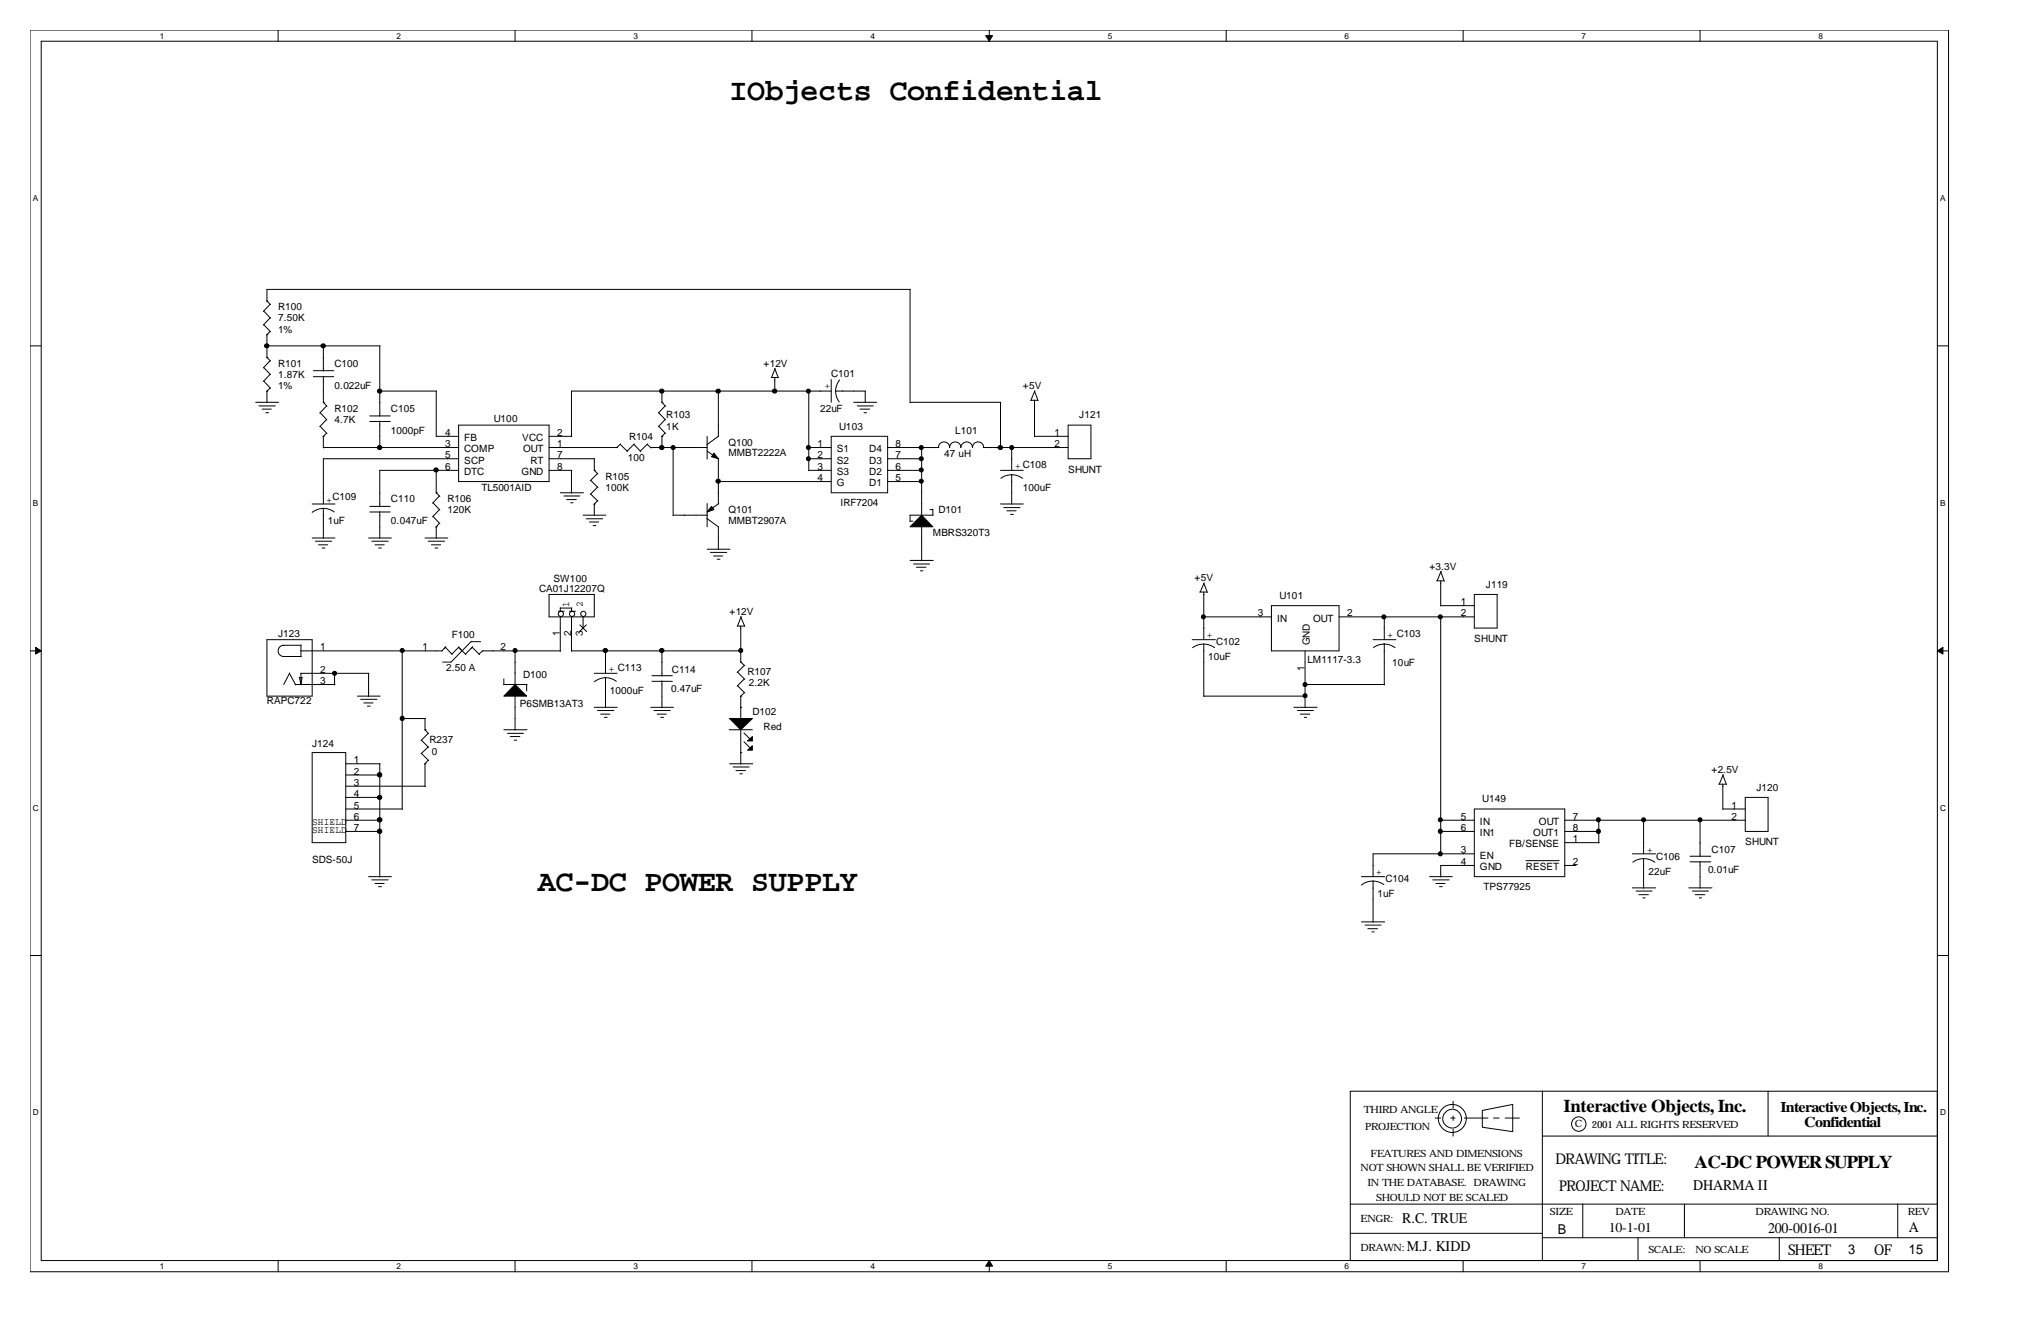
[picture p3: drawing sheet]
<svg xmlns="http://www.w3.org/2000/svg" width="432mm" height="279mm" viewBox="0 0 432 279" stroke-linecap="round" stroke-linejoin="round" font-family="sans-serif">
<g fill="none" stroke="#000" stroke-width=".21">
<path d="M6.3 6.4h405.9v262.6h-405.9zM8.7 8.7h401.2v257.9h-401.2zM58.8 6.4v2.3M109 6.4v2.3M159.1 6.4v2.3M209.3 6.4v2.3M259.4 6.4v2.3M309.5 6.4v2.3M359.7 6.4v2.3M6.3 73.2h2.4M55.8 77.7l1.4 1.5M55.8 65.8l1.4 1.5"/>
<path d="M55.8 68.7l1.4 1.5M56.5 75.6h.1M56.5 63.7h.1M56.5 70.8h.1M56.5 73.2h23.9M56.5 70.8v4.9M56.5 75.6l.7 .8M56.5 63.7l.7 .7M57.1 76.3l-1.4 1.5M57.1 79.2l-1.4 1.5M57.1 64.3l-1.4 1.6M57.1 67.2l-1.4 1.5"/>
<path d="M57.1 70.1l-.7 .8M66.3 79.7h4.3M66.3 78.4h4.3M68.4 73.2v5.3M68.4 79.6v5.6M80.3 73.2v14.9M163.2 79.8h1.4M163.9 79.8v3M163.9 78l.8 1.9M164 77.9l-.8 1.9M192.5 61.2v24M192.6 61.2h-136.1v2.6"/>
<path d="M409.9 73.2h2.3M54.1 85.1h4.8M54.8 85.9h3.5M55.5 86.5h1.9M55.8 80.6l1.4 1.5M56.2 87.3h.6M56.5 82.7h.1M56.5 82.7v2.5M57.1 82l-.7 .8M67.7 87.3l1.5 1.5M67.7 90.2l1.5 1.5M68.4 85.1h.1"/>
<path d="M68.4 92.3h.1M68.4 94.7h28.6M68.4 92.3v2.4M68.4 85.1l.8 .8M69.1 85.9l-1.5 1.5M69.1 88.7l-1.5 1.6M69.1 91.6l-.8 .8M78.2 89.2h4.3M78.2 88h4.3M80.3 89.1v5.6M80.3 82.7h12.1M92.3 92.3h4.7"/>
<path d="M92.3 82.7v9.7M92.3 99.5v4.8M97 89.9h19.2v12h-19.2zM97 97h-28.6v9.6M97 99.5h-16.7v7.7M116.2 94.7h14.4M116.2 92.3h4.8M116.2 97h9.6M116.2 99.5h4.8M120.9 99.5v4.8M125.7 99.5h.1M125.7 97v2.6"/>
<path d="M125.7 99.5l.8 .7M130.5 94.7h.1M131.2 94l1.6 1.5M131.3 93.9l-.8 .8M134.1 94l1.5 1.5M134.2 93.9l-1.5 1.5M136.9 94l.9 .7M137 93.9l-1.5 1.5M137.7 94.7h.1M137.7 94.7h11.9M139.4 87.3l1.4 1.5M139.4 90.2l1.4 1.5"/>
<path d="M140 85.1h.1M140 92.3h.1M140 82.7v2.5M140 92.3v2.4M140 85.1l.8 .8M140.7 91.6l-.7 .8M140.7 85.9l-1.4 1.5M140.7 88.7l-1.4 1.6M142.4 94.7v14.4M149.6 92.3v4.8M149.6 95.4l2.5 1.7M152 82.7v9.6l-2.5 1.8"/>
<path d="M152 97v9.6M171.1 94.7h4.8M171.1 97h4.8M171.1 99.5h4.8M171.1 82.7v16.9M175.9 92.3h11.9v11.9h-11.9zM175.9 82.7h-55v9.7M175.9 80.3v4.8M176.8 82.7l.1 1 .6 1.3M176.8 82.7h6.3M177.6 80.3l-.7 1.4-.1 1M180.6 85.1h4.9"/>
<path d="M181.4 85.9h3.3M181.9 86.5h2.1M182.8 87.3h.5M183 82.7v2.5M187.8 94.7h10.8M187.8 97h7.3M187.8 99.5h7.3M192.5 85.1h19.3M195 94.7v14.3M197.4 94.7h.1M198.5 94.7a1.19 1.19 0 0 1 1.2-1.2 1.19 1.19 0 0 1 1.2 1.2 1.19 1.19 0 0 1 1.2-1.2 1.19 1.19 0 0 1 1.2 1.2 1.23 1.23 0 0 1 1.2-1.2 1.23 1.23 0 0 1 1.2 1.2 1.19 1.19 0 0 1 1.2-1.2 1.19 1.19 0 0 1 1.2 1.2M208 94.7h18"/>
<path d="M209.3 94.7h.1M211.7 99.5h4.8M211.7 85.1v9.6M214 94.7v4.8M218 84.7h1.5M218.9 84.7v7.7M218.9 82.7l.7 2.1M218.9 92.3h7.1M218.9 82.6l-.8 2.1M226 89.9h4.8v7.1h-4.8zM66 113.8h4.9M66 106.6h4.9"/>
<path d="M66.7 114.5h3.5M67.4 115.2h1.9M68.2 115.9h.5M68.4 107.5l1 .1 1.3 .7M68.4 107.5l-1 .2-1.4 .7M68.4 107.5v6.4M78 113.8h4.8M78.2 108.3h4.3M78.2 107.1h4.3M78.7 114.5h3.4M79.3 115.2h2M80.1 115.9h.6"/>
<path d="M80.3 108.2v5.7M89.9 113.8h4.8M90.6 114.5h3.5M91.3 115.2h1.9M91.6 106.3l1.4 1.6M91.6 109.2l1.4 1.5M92 115.9h.6M92.3 104.2h.1M92.3 111.4h.1M92.3 104.2l.7 .8M92.3 111.4v2.5M93 104.9l-1.5 1.5"/>
<path d="M93 107.8l-1.5 1.5M93 110.7l-.8 .8M118.5 104.2h4.9M119.3 104.9h3.4M119.9 105.7h2M120.7 106.3h.5M123.4 109h4.8M124 109.7h3.5M124.7 110.4h2M125 101.6l1.5 1.5M125 104.5l1.5 1.5M125.5 111.2h.6"/>
<path d="M125.7 106.6h.1M125.7 106.6v2.5M126.4 100.2l-1.5 1.5M126.4 103l-1.5 1.6M126.4 105.9l-.8 .8M142.4 109h7.3M149.5 109.6l2.5 1.8v4.8M149.6 116.2h4.8M149.6 106.5v4.9M150.3 116.8h3.5M151 117.6h1.9M151.7 118.3h.6"/>
<path d="M152 101.9h23.9M152.1 106.5l-2.5 1.8M187.8 101.9h7.3M192.5 118.5h4.9M192.5 110.2h.6M193.3 119.3h3.4M193.9 120h2M195 111.3v7.3M196.8 107.8h.6M197.4 107.7v1.3M197.4 109h-4.9v1.3M211.7 106.6h4.8"/>
<path d="M212.3 107.4h3.5M213 108h2M213.8 108.8h.6M214 100.4l1.5 .3 .8 .5M214 100.4l-1.4 .3-.8 .5M214 100.4v6.3M6.3 137.7h2.4M56.5 135.3h9.5v11.9h-9.5zM59.9 136.5h3.8M60 136.5a1.19 1.19 0 0 0-1.2 1.2 1.19 1.19 0 0 0 1.2 1.2h3.8M63.6 137.7h30M63.7 136.4v2.5"/>
<path d="M85.1 137.7v33.5M94.2 136.9l1.5 1.5M94.3 136.8l-.8 .9M97 136.9l1.6 1.5M97.1 136.8l-1.5 1.5M99.7 135.7h2M99.7 135.6l-4.3 4.4h-1.8M99.9 136.9l1.5 1.5M100 136.8l-1.5 1.5M102.1 137.7h16.5M102.2 137.6l-.9 .7M109 137.7v7.1"/>
<path d="M116.2 125.7h9.5v4.8h-9.5zM118.1 129.3h1.3M118.5 128.5v.8M118.5 130.5v7.3M118.5 128.6h2.5M120.5 129.3h1.3M120.9 137.7h35.9M120.9 128.6v.8M120.9 130.5v7.3M122.7 132.2l1.4 1.4M123.4 130.5v2.3M124 132.2l-1.4 1.4"/>
<path d="M128.1 137.7v4.7M140 137.7v5.3M156 132.4h1.5M156.7 132.4v7.7M156.7 130.5l.9 2M156.8 130.4l-.8 2M194.7 120.7h.5M252.2 135.3h4.9M253.8 125.2h1.6M254.7 136.2l1.4 .3 .9 .5M254.7 136.2l-1.5 .3-.9 .5M254.7 125.2v10.1"/>
<path d="M254.7 136.2v11.1M254.7 123.4l.7 1.9M254.7 130.5h14.3M254.8 123.3l-.9 1.9M269 128.1h14.3v9.6h-14.3zM276.1 137.7v12M283.3 130.5h28.6M290.5 135.3h4.8M292.9 136.2l.9 .2 1.3 .6M292.9 136.2l-1.5 .3-.8 .5M292.9 130.5v4.8M292.9 136.2v8.7"/>
<path d="M304 122.9h1.5M304.8 122.9v5.3M304.8 130.5v50.2M304.8 120.9l.8 2M304.8 128.1h7.1M304.9 120.8l-.9 2.1M311.9 125.7h4.8v7.1h-4.8zM409.9 137.7h2.3M61.2 142.4l1.4 2.5M61.3 142.3l-1.3 2.5M62.4 144.8h8.5M63.3 143.3l.4 1.5 .2-1.5"/>
<path d="M63.3 143.3h.5M63.6 142.4h14.5M63.7 142.4v2.5M66 159.2h7.2v19h-7.2zM70.8 142.4v2.5M75.6 147.2h4.8M76.3 147.9h3.5M77 148.7h1.9M77.7 149.4h.6M78 142.4v4.9M85.1 152h4.9M89.2 156.5l1.5 1.6"/>
<path d="M89.2 159.3l1.5 1.6M89.9 154.3h.1M89.9 154.3l.8 .9M89.9 152v2.4M90.6 155.1l-1.5 1.5M90.6 158l-1.5 1.4M106.6 154.3h4.9M106.6 144.8h4.9M106.6 143.6v1.3M107.4 155.1h3.3M107.9 155.8h2.1M108.8 156.5h.5"/>
<path d="M109 147.2v7.2M111.4 144.8v1.3M125.7 149.6h4.9M125.7 142.4h4.9M126.4 150.3h3.5M127.1 151h1.9M127.8 151.7h.6M128.1 143.3l1.4 .3 .9 .5M128.1 143.3l-1 .2-1.4 .7M128.1 143.3v6.4M137.7 149.6h4.8M137.9 144.1h4.3"/>
<path d="M137.9 142.9h4.3M138.3 150.3h3.5M139 151h2M139.8 151.7h.6M140 144v5.7M154.3 154.3h4.9M156 142.2l1.6 1.5M156 145l1.6 1.6M156.7 149.6h.1M156.7 159.2h.1M156.7 140h.1M156.7 147.2h.1"/>
<path d="M156.7 147.2v4.9M156.7 154.3v7.3M156.7 140l.9 .8M157.4 155l1.3 1.3M157.4 156.9l1.3 1.3M157.5 140.7l-1.5 1.5M157.5 143.6l-1.5 1.5M157.5 146.5l-.9 .8M254.7 147.2h21.5M273.7 149.6h4.9M274.5 150.3h3.4M275.1 151h2"/>
<path d="M275.9 151.7h.5M276.1 144.8h16.8M73.2 161.5h7.2M73.2 171.1h12M73.2 173.5h7.2M73.2 175.9h7.2M73.2 163.9h7.2M73.2 166.3h16.8M73.2 168.7h7.2M80.3 161.5v24M89.9 161.5h.1M89.9 161.5v4.9"/>
<path d="M90.6 160.8l-.8 .8M154.3 161.5h5M155.1 162.2h3.4M155.7 163h2M156.5 163.7h.6M304.8 173.5h7.1M304.8 175.9h7.1M311.9 171.1h19.1v14.3h-19.1zM331 178.2h7.3M331 173.5h38.2M331 175.9h7.3M338.2 173.5v4.8"/>
<path d="M347.7 173.5v7.1M359.7 173.5v7.7M363.6 165.9h1.6M364.5 165.9v5.3M364.5 163.9l.8 2M364.5 171.1h4.7M364.6 163.8l-.9 2.1M369.2 168.7h4.9v7.2h-4.9zM78 185.4h4.8M78.7 186.1h3.4M79.3 186.9h2M80.1 187.5h.6"/>
<path d="M288 195h4.9M288 185.4h4.9M288.8 195.7h3.4M289.4 196.4h2M290.2 197.1h.5M290.5 186.4l1.4 .2 .9 .5M290.5 186.4h-.6a3.4 3.4 0 0 0-1.9 .8M290.5 186.4v8.7M302.4 185.4h4.9M303.1 186.1h3.5M303.8 186.9h1.9M304.5 187.5h.6"/>
<path d="M311.9 183h-7.1v2.5M311.9 180.6h-21.4v4.8M322.8 182h7.1M331 183h2.4M345.4 187.8h4.9M345.4 180.6h4.9M346.1 188.5h3.4M346.7 189.2h2M347.6 189.9h.5M347.7 181.6l1 .1 1.4 .7M347.7 181.6l-1.4 .3-.9 .5M347.7 181.6v6.3"/>
<path d="M357.3 187.8h4.9M357.5 182.3h4.4M357.5 181.1h4.4M358.1 188.5h3.3M358.6 189.2h2.1M359.5 189.9h.5M359.7 182.2v5.7M6.3 202.1h2.4M409.9 202.1h2.3M285.7 230.8h40.6v35.8h-40.6zM303.6 236.5h1.2M306.9 236.5h.9"/>
<path d="M307.4 232.9v1.5M307.4 236.1v.9M307.4 238.8v1.5M309.8 236.5h5M313.6 234.9l6.4-1.3v5.8l-6.4-1zM316 236.5h1.2M318.4 236.5h3.1M326.3 230.8h83.6M374.1 230.8v9.5M285.7 254.7h124.2M326.3 240.3h83.6M334.9 254.7v7.1"/>
<path d="M356.4 254.7v7.1M401.5 254.7v7.1M58.8 266.6v2.4M109 266.6v2.4M159.1 266.6v2.4M209.3 266.6v2.4M259.4 266.6v2.4M285.7 260.9h40.6M309.5 266.6v2.4M326.3 261.8h83.6M346.5 261.8v4.8M359.7 266.6v2.4"/>
<path d="M376.4 261.8v4.8"/>
<circle cx="118.7" cy="129.8" r=".55"/>
<circle cx="121" cy="129.8" r=".55"/>
<circle cx="123.4" cy="129.8" r=".55"/>
<circle cx="307.2" cy="236.6" r="1.97"/>
<circle cx="307.3" cy="236.6" r="2.96"/>
<circle cx="334" cy="237.7" r="1.53"/>
</g>
<g fill="#000" stroke="#000" stroke-width=".21">
<path d="M208.5 7.5h1.5l-.7 1.2z" fill-rule="evenodd"/>
<path d="M151 95.8l1 1.2-1.5-.4z" fill-rule="evenodd"/>
<path d="M150.5 107.1l.5 .7-1.4 .5z" fill-rule="evenodd"/>
<path d="M195 109l2.4 2.4h-4.9z" fill-rule="evenodd"/>
<path d="M7.5 136.9l1.2 .8-1.2 .6z" fill-rule="evenodd"/>
<path d="M409.9 137.7l1.2-.8v1.4z" fill-rule="evenodd"/>
<path d="M109 144.8l2.4 2.4h-4.8z" fill-rule="evenodd"/>
<path d="M154.3 152h4.9l-2.5 2.3z" fill-rule="evenodd"/>
<path d="M158.2 156.7l1-.9v.9z" fill-rule="evenodd"/>
<path d="M158.2 158.7l1-1v1z" fill-rule="evenodd"/>
<path d="M209.3 266.6l.7 1.2h-1.5z" fill-rule="evenodd"/>
<circle cx="56.4" cy="73.2" r=".45"/>
<circle cx="68.4" cy="73.2" r=".45"/>
<circle cx="80.3" cy="94.7" r=".45"/>
<circle cx="80.3" cy="82.7" r=".45"/>
<circle cx="92.3" cy="99.4" r=".45"/>
<circle cx="140" cy="94.7" r=".45"/>
<circle cx="140" cy="82.7" r=".45"/>
<circle cx="142.4" cy="94.7" r=".43"/>
<circle cx="152" cy="82.7" r=".45"/>
<circle cx="163.9" cy="82.7" r=".45"/>
<circle cx="171" cy="94.7" r=".43"/>
<circle cx="171" cy="97" r=".43"/>
<circle cx="171" cy="82.7" r=".43"/>
<circle cx="194.9" cy="94.7" r=".43"/>
<circle cx="194.9" cy="99.4" r=".43"/>
<circle cx="194.9" cy="97" r=".43"/>
<circle cx="211.6" cy="94.7" r=".45"/>
<circle cx="214" cy="94.7" r=".43"/>
<circle cx="152" cy="101.8" r=".45"/>
<circle cx="194.9" cy="101.8" r=".43"/>
<circle cx="85.1" cy="137.6" r=".43"/>
<circle cx="109" cy="137.6" r=".43"/>
<circle cx="128.1" cy="137.6" r=".45"/>
<circle cx="140" cy="137.6" r=".45"/>
<circle cx="156.7" cy="137.6" r=".43"/>
<circle cx="254.6" cy="130.5" r=".43"/>
<circle cx="292.8" cy="130.5" r=".43"/>
<circle cx="304.7" cy="130.5" r=".43"/>
<circle cx="70.8" cy="142.4" r=".43"/>
<circle cx="85.1" cy="151.9" r=".45"/>
<circle cx="276.1" cy="147.2" r=".43"/>
<circle cx="276.1" cy="144.8" r=".43"/>
<circle cx="80.3" cy="175.8" r=".47"/>
<circle cx="80.3" cy="163.9" r=".47"/>
<circle cx="80.3" cy="173.4" r=".45"/>
<circle cx="80.3" cy="168.7" r=".45"/>
<circle cx="304.7" cy="175.8" r=".45"/>
<circle cx="304.7" cy="173.4" r=".43"/>
<circle cx="338.1" cy="175.8" r=".45"/>
<circle cx="338.2" cy="173.4" r=".43"/>
<circle cx="347.7" cy="173.4" r=".43"/>
<circle cx="359.7" cy="173.4" r=".43"/>
<circle cx="304.7" cy="180.6" r=".43"/>
</g>
<g font-size="6.4">
<text x="154.3" y="21.3">IObjects Confidential</text>
<text x="113.8" y="188.4">AC-DC POWER SUPPLY</text>
</g>
<g font-size="3.8">
<text x="330.8" y="235.3">Interactive Objects, Inc.</text>
<text x="358.5" y="247">AC-DC POWER SUPPLY</text>
</g>
<g font-size="3.1">
<text x="376.7" y="235.3">Interactive Objects, Inc.</text>
<text x="381.7" y="238.4">Confidential</text>
<text x="329.1" y="246.3">DRAWING TITLE:</text>
<text x="329.9" y="251.8">PROJECT NAME:</text>
<text x="358.2" y="251.7">DHARMA II</text>
<text x="296.7" y="258.7">R.C. TRUE</text>
<text x="374.1" y="260.8">200-0016-01</text>
<text x="403.9" y="260.5">A</text>
<text x="297.6" y="264.6">M.J. KIDD</text>
<text x="378.3" y="265.4">SHEET</text>
<text x="396.5" y="265.4">OF</text>
</g>
<g font-size="2.9">
<text x="329.6" y="260.9">B</text>
<text x="340.4" y="260.6">10-1-01</text>
<text x="391" y="265.3">3</text>
<text x="403.9" y="265.3">15</text>
</g>
<g font-size="2.1">
<text x="58.8" y="65.6">R100</text>
<text x="58.8" y="68">7.50K</text>
<text x="58.8" y="70.4">1%</text>
<text x="58.8" y="77.6">R101</text>
<text x="70.8" y="77.6">C100</text>
<text x="161.5" y="77.6">+12V</text>
<text x="58.8" y="79.9">1.87K</text>
<text x="58.8" y="82.3">1%</text>
<text x="70.8" y="82.3">0.022uF</text>
<text x="175.6" y="82.3" transform="rotate(-90 175.6 82.3)">+</text>
<text x="175.9" y="79.7">C101</text>
<text x="216.4" y="82.3">+5V</text>
<text x="70.8" y="87">R102</text>
<text x="70.8" y="89.5">4.7K</text>
<text x="82.7" y="87">C105</text>
<text x="104.5" y="89.2">U100</text>
<text x="141" y="88.5">R103</text>
<text x="173.5" y="87">22uF</text>
<text x="228.3" y="88.5">J121</text>
<text x="82.7" y="91.9">1000pF</text>
<text x="94.1" y="94.6">3</text>
<text x="94.1" y="92.2">4</text>
<text x="98.2" y="95.7">COMP</text>
<text x="98.2" y="93.3">FB</text>
<text x="110.5" y="93.3">VCC</text>
<text x="110.7" y="95.7">OUT</text>
<text x="117.9" y="94.6">1</text>
<text x="117.9" y="92.2">2</text>
<text x="133.1" y="93">R104</text>
<text x="141" y="90.9">1K</text>
<text x="154.1" y="94.2">Q100</text>
<text x="173" y="94.6">1</text>
<text x="177" y="95.7">S1</text>
<text x="177.5" y="90.9">U103</text>
<text x="183.9" y="95.7">D4</text>
<text x="189.5" y="94.6">8</text>
<text x="202.1" y="91.9">L101</text>
<text x="223.1" y="92.2">1</text>
<text x="223.1" y="94.6">2</text>
<text x="94.1" y="96.9">5</text>
<text x="94.1" y="99.4">6</text>
<text x="98.2" y="98">SCP</text>
<text x="98.2" y="100.5">DTC</text>
<text x="110.3" y="100.5">GND</text>
<text x="112.3" y="98">RT</text>
<text x="117.9" y="96.9">7</text>
<text x="117.9" y="99.4">8</text>
<text x="128.1" y="101.4">R105</text>
<text x="132.8" y="97.5">100</text>
<text x="154.1" y="96.4">MMBT2222A</text>
<text x="173" y="96.9">2</text>
<text x="173" y="99.4">3</text>
<text x="173" y="101.8">4</text>
<text x="177" y="98">S2</text>
<text x="177" y="100.5">S3</text>
<text x="183.9" y="100.5">D2</text>
<text x="183.9" y="98">D3</text>
<text x="189.5" y="101.8">5</text>
<text x="189.5" y="99.4">6</text>
<text x="189.5" y="96.9">7</text>
<text x="199.7" y="96.6">47 uH</text>
<text x="214.8" y="99.1">+ C108</text>
<text x="226" y="100">SHUNT</text>
<text x="69.1" y="106.3">+</text>
<text x="70.4" y="105.7">C109</text>
<text x="82.7" y="106.2">C110</text>
<text x="94.7" y="106.2">R106</text>
<text x="101.9" y="103.8">TL5001AID</text>
<text x="128.1" y="103.8">100K</text>
<text x="177" y="102.9">G</text>
<text x="177.8" y="107.1">IRF7204</text>
<text x="183.9" y="102.9">D1</text>
<text x="216.4" y="103.8">100uF</text>
<text x="69.3" y="110.9">1uF</text>
<text x="82.7" y="110.9">0.047uF</text>
<text x="94.7" y="108.5">120K</text>
<text x="154.1" y="108.5">Q101</text>
<text x="154.1" y="110.7">MMBT2907A</text>
<text x="197.4" y="113.4">MBRS320T3</text>
<text x="198.5" y="108.5">D101</text>
<text x="114" y="125.3">CA01J12207Q</text>
<text x="117.1" y="123.1">SW100</text>
<text x="252.7" y="122.9">+5V</text>
<text x="302.4" y="120.5">+3.3V</text>
<text x="314.4" y="124.3">J119</text>
<text x="120.4" y="128.4" transform="rotate(-90 120.4 128.4)">1</text>
<text x="123.3" y="128.4" transform="rotate(-90 123.3 128.4)">2</text>
<text x="154.3" y="130">+12V</text>
<text x="266.1" y="130.4">3</text>
<text x="270.2" y="131.5">IN</text>
<text x="270.7" y="126.7">U101</text>
<text x="277.8" y="131.5">OUT</text>
<text x="285" y="130.4">2</text>
<text x="309" y="128">1</text>
<text x="309" y="130.4">2</text>
<text x="58.8" y="134.8">J123</text>
<text x="67.7" y="137.6">1</text>
<text x="89.4" y="137.6">1</text>
<text x="95.6" y="135">F100</text>
<text x="105.9" y="137.6">2</text>
<text x="118.4" y="134.6" transform="rotate(-90 118.4 134.6)">1</text>
<text x="120.8" y="134.6" transform="rotate(-90 120.8 134.6)">2</text>
<text x="123.3" y="134.6" transform="rotate(-90 123.3 134.6)">3</text>
<text x="255.4" y="135">+</text>
<text x="257.3" y="136.5">C102</text>
<text x="277.1" y="136.5" transform="rotate(-90 277.1 136.5)">GND</text>
<text x="293.5" y="135">+ C103</text>
<text x="311.9" y="135.8">SHUNT</text>
<text x="67.7" y="142.3">2</text>
<text x="94.4" y="142">2.50 A</text>
<text x="110.7" y="143.4">D100</text>
<text x="128.8" y="142.2">+ C113</text>
<text x="142.2" y="142.2">C114</text>
<text x="158.2" y="142.7">R107</text>
<text x="255.6" y="139.6">10uF</text>
<text x="276" y="141.8" transform="rotate(-90 276 141.8)">1</text>
<text x="276.6" y="140.3">LM1117-3.3</text>
<text x="294.6" y="140.8">10uF</text>
<text x="56.5" y="148.9">RAPC722</text>
<text x="67.7" y="144.7">3</text>
<text x="110" y="149.6">P6SMB13AT3</text>
<text x="129" y="146.7">1000uF</text>
<text x="142" y="146.3">0.47uF</text>
<text x="158.4" y="145.1">2.2K</text>
<text x="159.2" y="151.3">D102</text>
<text x="161.5" y="154.4">Red</text>
<text x="66" y="158">J124</text>
<text x="74.8" y="161.5">1</text>
<text x="90.8" y="157.1">R237</text>
<text x="91.4" y="159.7">0</text>
<text x="74.8" y="163.8">2</text>
<text x="74.8" y="166.2">3</text>
<text x="362.1" y="163.5">+2.5V</text>
<text x="371.6" y="167.3">J120</text>
<text x="74.8" y="168.6">4</text>
<text x="74.8" y="171">5</text>
<text x="74.8" y="173.4">6</text>
<text x="309" y="173.4">5</text>
<text x="313.6" y="169.7">U149</text>
<text x="332.7" y="173.4">7</text>
<text x="366.4" y="171">1</text>
<text x="366.4" y="173.4">2</text>
<text x="66" y="174.4">SHIELD</text>
<text x="66" y="176.3">SHIELD</text>
<text x="74.8" y="175.8">7</text>
<text x="309" y="175.8">6</text>
<text x="313.1" y="174.5">IN</text>
<text x="313.1" y="176.9">IN1</text>
<text x="319.3" y="179.2">FB/SENSE</text>
<text x="324.4" y="176.9">OUT1</text>
<text x="325.5" y="174.5">OUT</text>
<text x="332.7" y="178.1">1</text>
<text x="332.7" y="175.8">8</text>
<text x="369.2" y="178.7">SHUNT</text>
<text x="66" y="182.5">SDS-50J</text>
<text x="291.2" y="185.1">+</text>
<text x="309" y="180.5">3</text>
<text x="309" y="183">4</text>
<text x="313.1" y="181.6">EN</text>
<text x="313.1" y="184.1">GND</text>
<text x="322.8" y="184.1">RESET</text>
<text x="332.7" y="183">2</text>
<text x="348.5" y="180.3">+</text>
<text x="348.7" y="185">22uF</text>
<text x="350.4" y="181.9">C106</text>
<text x="361.4" y="184.7">0.01uF</text>
<text x="362.1" y="180.4">C107</text>
<text x="291.4" y="189.7">1uF</text>
<text x="293.1" y="186.6">C104</text>
<text x="313.9" y="188.3">TPS77925</text>
<text x="288.5" y="235.4">THIRD ANGLE</text>
<text x="288.8" y="238.9">PROJECTION</text>
<text x="333.2" y="238.4">C</text>
<text x="336.8" y="238.7">2001 ALL RIGHTS RESERVED</text>
<text x="290" y="244.7">FEATURES AND DIMENSIONS</text>
<text x="287.9" y="247.7">NOT SHOWN SHALL BE VERIFIED</text>
<text x="289.3" y="250.9">IN THE DATABASE. DRAWING</text>
<text x="291.2" y="254">SHOULD NOT BE SCALED</text>
<text x="327.9" y="257">SIZE</text>
<text x="341.8" y="257">DATE</text>
<text x="371.4" y="257">DRAWING NO.</text>
<text x="403.6" y="257">REV</text>
<text x="287.9" y="258.5">ENGR:</text>
<text x="287.9" y="264.5">DRAWN:</text>
<text x="348.7" y="264.9">SCALE:</text>
<text x="358.7" y="264.9">NO SCALE</text>
</g>
<g font-size="1.7">
<text x="33.8" y="8.2">1</text>
<text x="83.9" y="8.2">2</text>
<text x="134" y="8.2">3</text>
<text x="184.1" y="8.2">4</text>
<text x="234.4" y="8.2">5</text>
<text x="284.5" y="8.2">6</text>
<text x="334.6" y="8.2">7</text>
<text x="384.7" y="8.2">8</text>
<text x="6.9" y="42.5">A</text>
<text x="410.5" y="42.5">A</text>
<text x="6.9" y="106.9">B</text>
<text x="410.5" y="106.9">B</text>
<text x="6.9" y="171.4">C</text>
<text x="410.5" y="171.4">C</text>
<text x="6.9" y="235.9">D</text>
<text x="410.5" y="235.9">D</text>
<text x="33.8" y="268.5">1</text>
<text x="83.9" y="268.5">2</text>
<text x="134" y="268.5">3</text>
<text x="184.1" y="268.5">4</text>
<text x="234.4" y="268.5">5</text>
<text x="284.5" y="268.5">6</text>
<text x="334.6" y="268.5">7</text>
<text x="384.7" y="268.5">8</text>
</g>
</svg>
